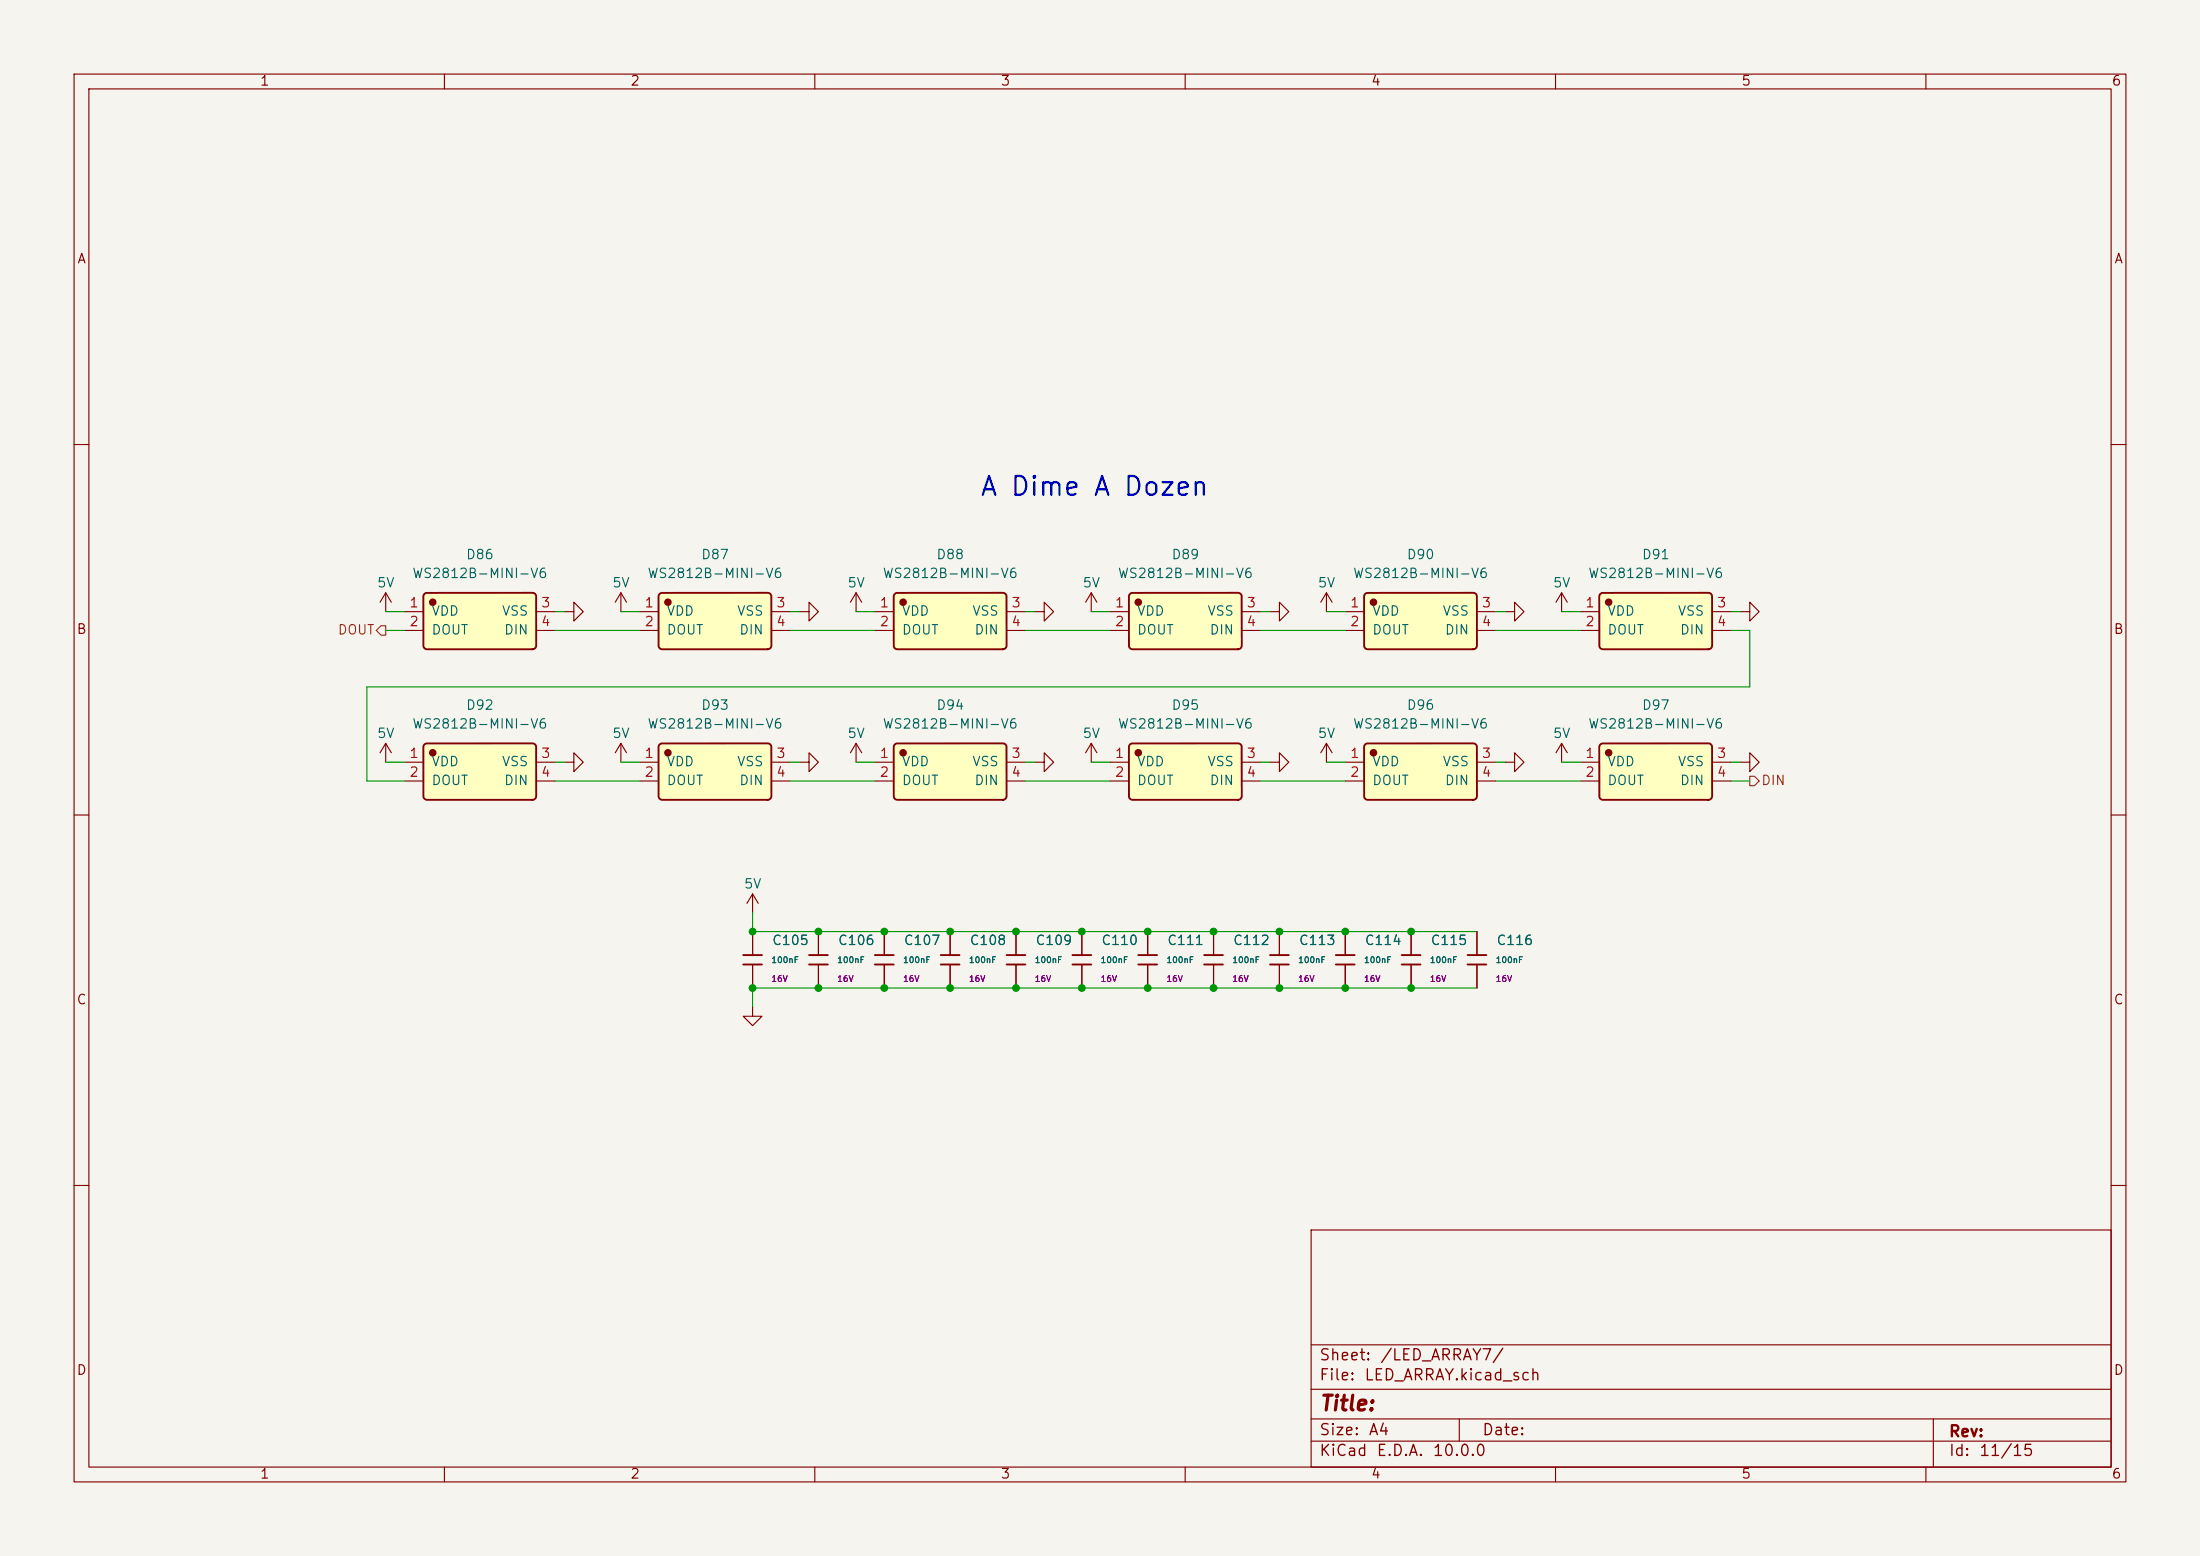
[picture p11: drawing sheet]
<svg xmlns="http://www.w3.org/2000/svg" width="297mm" height="210mm" viewBox="0 0 297 210" stroke-linecap="round" stroke-linejoin="round" font-family="sans-serif">
<path d="M0 0h297v210h-297z" fill="#f5f4ef" stroke="#f5f4ef" stroke-width=".14"/>
<g fill="none" stroke="#840000" stroke-width=".15">
<path d="M10 10h277v190h-277zM12 12h273v186h-273zM60 10v2M110 10v2M160 10v2M210 10v2M260 10v2M10 60h2M285 60h2M10 110h2M285 110h2M10 160h2"/>
<path d="M177 166h108v32h-108zM285 160h2M60 198v2M110 198v2M160 198v2M177 194.5h108M177 191.5h108M177 187.5h108M177 181.5h108M197 191.5v3M210 198v2M260 198v2"/>
<path d="M261 191.5v6.5"/>
</g>
<path d="M57.3 80.2l.3-.2h14.5l.3 .4v6.7a.51 .51 0 0 1-.5 .5h-14.4l-.3-.4-.1-6.7z" fill="#ffffc2"/>
<circle cx="58.4" cy="81.3" r=".38" fill="#840000" stroke="#840000" stroke-width=".25"/>
<path d="M57.3 80.2l.3-.2h14.5l.3 .4v6.7a.51 .51 0 0 1-.5 .5h-14.4l-.3-.4-.1-6.7z" fill="none" stroke="#840000" stroke-width=".25"/>
<path d="M54.6 82.6h2.5M54.6 85.1h2.5M72.4 82.6h2.5M72.4 85.1h2.5M139.7 102.9h1.3v-1.3l1.2 1.3-1.2 1.2v-1.2" fill="none" stroke="#840000" stroke-width=".15"/>
<path d="M120.8 100.5l.3-.2 14.5 .1 .3 .3v6.7a.51 .51 0 0 1-.5 .6l-14.4-.1-.3-.4-.1-6.7z" fill="#ffffc2"/>
<circle cx="121.9" cy="101.6" r=".38" fill="#840000" stroke="#840000" stroke-width=".25"/>
<path d="M120.8 100.5l.3-.2 14.5 .1 .3 .3v6.7a.51 .51 0 0 1-.5 .6l-14.4-.1-.3-.4-.1-6.7z" fill="none" stroke="#840000" stroke-width=".25"/>
<path d="M52.1 100.3l-.8 1.3M52.1 100.3l.7 1.3M52.1 100.3v2.6M118.1 102.9h2.5M118.1 105.4h2.5M135.9 102.9h2.5M135.9 105.4h2.5" fill="none" stroke="#840000" stroke-width=".15"/>
<path d="M57.3 100.5l.3-.2 14.5 .1 .3 .3v6.7a.51 .51 0 0 1-.5 .6l-14.4-.1-.3-.4-.1-6.7z" fill="#ffffc2"/>
<circle cx="58.4" cy="101.6" r=".38" fill="#840000" stroke="#840000" stroke-width=".25"/>
<path d="M57.3 100.5l.3-.2 14.5 .1 .3 .3v6.7a.51 .51 0 0 1-.5 .6l-14.4-.1-.3-.4-.1-6.7zM100.3 128.9h2.6M100.3 130.2h2.6M109.2 128.9h2.6M109.2 130.2h2.6M118.1 128.9h2.5M118.1 130.2h2.5M135.9 128.9h2.5M135.9 130.2h2.5" fill="none" stroke="#840000" stroke-width=".25"/>
<g fill="none" stroke="#840000" stroke-width=".15">
<path d="M76.2 82.6h1.3v-1.3l1.2 1.3-1.2 1.2v-1.2M83.8 80l-.7 1.3M83.8 80l.8 1.3M83.8 80v2.6M107.9 82.6h1.3v-1.3l1.3 1.3-1.3 1.2v-1.2M139.7 82.6h1.3v-1.3l1.2 1.3-1.2 1.2v-1.2M54.6 102.9h2.5M54.6 105.4h2.5M72.4 102.9h2.5M72.4 105.4h2.5M107.9 102.9h1.3v-1.3l1.3 1.3-1.3 1.2v-1.2M115.6 100.3l-.8 1.3"/>
<path d="M115.6 100.3l.7 1.3M115.6 100.3v2.6M234.9 102.9h1.3v-1.3l1.3 1.3-1.3 1.2v-1.2M101.6 135.9v1.3h1.3l-1.3 1.2-1.3-1.2h1.3M101.6 120.7v2.5M101.6 125.7v3.2M101.6 130.2v3.2M101.6 120.7l-.8 1.2M101.6 120.7l.8 1.2M110.5 125.7v3.2M110.5 130.2v3.2M119.4 125.7v3.2"/>
<path d="M119.4 130.2v3.2M137.2 125.7v3.2M137.2 130.2v3.2"/>
</g>
<path d="M216 100.5l.3-.2 14.5 .1 .3 .3v6.7a.51 .51 0 0 1-.5 .6l-14.4-.1-.3-.4v-6.7z" fill="#ffffc2"/>
<circle cx="217.2" cy="101.6" r=".38" fill="#840000" stroke="#840000" stroke-width=".25"/>
<path d="M216 100.5l.3-.2 14.5 .1 .3 .3v6.7a.51 .51 0 0 1-.5 .6l-14.4-.1-.3-.4v-6.7z" fill="none" stroke="#840000" stroke-width=".25"/>
<path d="M83.8 100.3l-.7 1.3M83.8 100.3l.8 1.3M83.8 100.3v2.6M213.4 102.9h2.5M213.4 105.4h2.5M231.1 102.9h2.6M231.1 105.4h2.6" fill="none" stroke="#840000" stroke-width=".15"/>
<path d="M89 100.5l.3-.2 14.5 .1 .3 .3v6.7a.51 .51 0 0 1-.5 .6l-14.4-.1-.3-.4v-6.7z" fill="#ffffc2"/>
<circle cx="90.2" cy="101.6" r=".38" fill="#840000" stroke="#840000" stroke-width=".25"/>
<path d="M89 100.5l.3-.2 14.5 .1 .3 .3v6.7a.51 .51 0 0 1-.5 .6l-14.4-.1-.3-.4v-6.7z" fill="none" stroke="#840000" stroke-width=".25"/>
<g fill="none" stroke="#840000" stroke-width=".15">
<path d="M52.1 80l-.8 1.3M52.1 80l.7 1.3M52.1 80v2.6M171.4 82.6h1.3v-1.3l1.3 1.3-1.3 1.2v-1.2M179.1 80l-.8 1.3M179.1 80l.7 1.3M179.1 80v2.6M234.9 82.6h1.3v-1.3l1.3 1.3-1.3 1.2v-1.2M76.2 102.9h1.3v-1.3l1.2 1.3-1.2 1.2v-1.2M86.4 102.9h2.5M86.4 105.4h2.5M104.1 102.9h2.6"/>
<path d="M104.1 105.4h2.6"/>
</g>
<path d="M184.3 100.5l.3-.2 14.5 .1 .3 .3v6.7a.51 .51 0 0 1-.5 .6l-14.4-.1-.3-.4-.1-6.7z" fill="#ffffc2"/>
<circle cx="185.4" cy="101.6" r=".38" fill="#840000" stroke="#840000" stroke-width=".25"/>
<path d="M184.3 100.5l.3-.2 14.5 .1 .3 .3v6.7a.51 .51 0 0 1-.5 .6l-14.4-.1-.3-.4-.1-6.7zM171.4 128.9h2.6M171.4 130.2h2.6M189.2 128.9h2.6M189.2 130.2h2.6M198.1 128.9h2.6M198.1 130.2h2.6" fill="none" stroke="#840000" stroke-width=".25"/>
<g fill="none" stroke="#840000" stroke-width=".15">
<path d="M203.2 82.6h1.3v-1.3l1.2 1.3-1.2 1.2v-1.2M210.8 80v2.6M210.8 80l-.7 1.3M210.8 80l.8 1.3M147.3 100.3l-.7 1.3M147.3 100.3l.8 1.3M147.3 100.3v2.6M171.4 102.9h1.3v-1.3l1.3 1.3-1.3 1.2v-1.2M179.1 100.3l-.8 1.3M179.1 100.3l.7 1.3M179.1 100.3v2.6M181.6 102.9h2.5"/>
<path d="M181.6 105.4h2.5M199.4 102.9h2.5M199.4 105.4h2.5M203.2 102.9h1.3v-1.3l1.2 1.3-1.2 1.2v-1.2M210.8 100.3l-.7 1.3M210.8 100.3l.8 1.3M210.8 100.3v2.6M172.7 125.7v3.2M172.7 130.2v3.2M190.5 125.7v3.2M190.5 130.2v3.2M199.4 125.7v3.2"/>
<path d="M199.4 130.2v3.2"/>
</g>
<path d="M152.5 100.5l.3-.2 14.5 .1 .3 .3v6.7a.51 .51 0 0 1-.5 .6l-14.4-.1-.3-.4v-6.7z" fill="#ffffc2"/>
<circle cx="153.7" cy="101.6" r=".38" fill="#840000" stroke="#840000" stroke-width=".25"/>
<path d="M152.5 100.5l.3-.2 14.5 .1 .3 .3v6.7a.51 .51 0 0 1-.5 .6l-14.4-.1-.3-.4v-6.7zM127 128.9h2.5M127 130.2h2.5M180.3 128.9h2.6M180.3 130.2h2.6" fill="none" stroke="#840000" stroke-width=".25"/>
<path d="M115.6 80l-.8 1.3M115.6 80l.7 1.3M115.6 80v2.6M149.9 102.9h2.5M149.9 105.4h2.5M167.6 102.9h2.6M167.6 105.4h2.6M128.3 125.7v3.2M128.3 130.2v3.2M181.6 125.7v3.2M181.6 130.2v3.2" fill="none" stroke="#840000" stroke-width=".15"/>
<path d="M120.8 80.2l.3-.2h14.5l.3 .4v6.7a.51 .51 0 0 1-.5 .5h-14.4l-.3-.4-.1-6.7z" fill="#ffffc2"/>
<circle cx="121.9" cy="81.3" r=".38" fill="#840000" stroke="#840000" stroke-width=".25"/>
<path d="M120.8 80.2l.3-.2h14.5l.3 .4v6.7a.51 .51 0 0 1-.5 .5h-14.4l-.3-.4-.1-6.7zM144.8 128.9h2.5M144.8 130.2h2.5M153.7 128.9h2.5M153.7 130.2h2.5M162.6 128.9h2.5M162.6 130.2h2.5" fill="none" stroke="#840000" stroke-width=".25"/>
<path d="M118.1 82.6h2.5M118.1 85.1h2.5M135.9 82.6h2.5M135.9 85.1h2.5M146 125.7v3.2M146 130.2v3.2M154.9 125.7v3.2M154.9 130.2v3.2M163.8 125.7v3.2M163.8 130.2v3.2" fill="none" stroke="#840000" stroke-width=".15"/>
<path d="M89 80.2l.3-.2h14.5l.3 .4v6.7a.51 .51 0 0 1-.5 .5h-14.4l-.3-.4v-6.7z" fill="#ffffc2"/>
<circle cx="90.2" cy="81.3" r=".38" fill="#840000" stroke="#840000" stroke-width=".25"/>
<path d="M89 80.2l.3-.2h14.5l.3 .4v6.7a.51 .51 0 0 1-.5 .5h-14.4l-.3-.4v-6.7z" fill="none" stroke="#840000" stroke-width=".25"/>
<path d="M86.4 82.6h2.5M86.4 85.1h2.5M104.1 82.6h2.6M104.1 85.1h2.6" fill="none" stroke="#840000" stroke-width=".15"/>
<path d="M216 80.2l.3-.2h14.5l.3 .4v6.7a.51 .51 0 0 1-.5 .5h-14.4l-.3-.4v-6.7z" fill="#ffffc2"/>
<circle cx="217.2" cy="81.3" r=".38" fill="#840000" stroke="#840000" stroke-width=".25"/>
<path d="M216 80.2l.3-.2h14.5l.3 .4v6.7a.51 .51 0 0 1-.5 .5h-14.4l-.3-.4v-6.7z" fill="none" stroke="#840000" stroke-width=".25"/>
<path d="M213.4 82.6h2.5M213.4 85.1h2.5M231.1 82.6h2.6M231.1 85.1h2.6" fill="none" stroke="#840000" stroke-width=".15"/>
<path d="M152.5 80.2l.3-.2h14.5l.3 .4v6.7a.51 .51 0 0 1-.5 .5h-14.4l-.3-.4v-6.7z" fill="#ffffc2"/>
<circle cx="153.7" cy="81.3" r=".38" fill="#840000" stroke="#840000" stroke-width=".25"/>
<path d="M152.5 80.2l.3-.2h14.5l.3 .4v6.7a.51 .51 0 0 1-.5 .5h-14.4l-.3-.4v-6.7z" fill="none" stroke="#840000" stroke-width=".25"/>
<path d="M149.9 82.6h2.5M149.9 85.1h2.5M167.6 82.6h2.6M167.6 85.1h2.6" fill="none" stroke="#840000" stroke-width=".15"/>
<path d="M184.3 80.2l.3-.2h14.5l.3 .4v6.7a.51 .51 0 0 1-.5 .5h-14.4l-.3-.4-.1-6.7z" fill="#ffffc2"/>
<circle cx="185.4" cy="81.3" r=".38" fill="#840000" stroke="#840000" stroke-width=".25"/>
<path d="M184.3 80.2l.3-.2h14.5l.3 .4v6.7a.51 .51 0 0 1-.5 .5h-14.4l-.3-.4-.1-6.7z" fill="none" stroke="#840000" stroke-width=".25"/>
<g fill="none" stroke="#840000" stroke-width=".15">
<path d="M147.3 80l-.7 1.3M147.3 80l.8 1.3M147.3 80v2.6M181.6 82.6h2.5M181.6 85.1h2.5M199.4 82.6h2.5M199.4 85.1h2.5M101.6 125.7v3.2M101.6 130.2v3.2M110.5 125.7v3.2M110.5 130.2v3.2M119.4 125.7v3.2"/>
<path d="M119.4 130.2v3.2M128.3 125.7v3.2M128.3 130.2v3.2M137.2 125.7v3.2M137.2 130.2v3.2M146 125.7v3.2M146 130.2v3.2M154.9 125.7v3.2M154.9 130.2v3.2M163.8 125.7v3.2M163.8 130.2v3.2M172.7 125.7v3.2"/>
<path d="M172.7 130.2v3.2M181.6 125.7v3.2M181.6 130.2v3.2M190.5 125.7v3.2M190.5 130.2v3.2M199.4 125.7v3.2M199.4 130.2v3.2"/>
</g>
<path d="M50.8 85.1l.6-.6h.7v1.2h-.7zM236.2 104.8h.7l.6 .6-.6 .6h-.7z" fill="none" stroke="#725600" stroke-width=".15"/>
<g fill="none" stroke="#009600" stroke-width=".15">
<path d="M52.1 82.6h2.5M52.1 85.1h2.5M74.9 82.6h1.3M74.9 85.1h11.5M83.8 82.6h2.6M106.7 82.6h1.2M106.7 85.1h11.4M115.6 82.6h2.5M138.4 82.6h1.3M138.4 85.1h11.5M147.3 82.6h2.6M170.2 82.6h1.2"/>
<path d="M170.2 85.1h11.4M179.1 82.6h2.5M201.9 82.6h1.3M201.9 85.1h11.5M210.8 82.6h2.6M233.7 85.1h2.5v7.6h-186.7v12.7h5.1M233.7 82.6h1.2M52.1 102.9h2.5M74.9 102.9h1.3M74.9 105.4h11.5M83.8 102.9h2.6M106.7 102.9h1.2"/>
<path d="M106.7 105.4h11.4M115.6 102.9h2.5M138.4 102.9h1.3M138.4 105.4h11.5M147.3 102.9h2.6M170.2 102.9h1.2M170.2 105.4h11.4M179.1 102.9h2.5M201.9 102.9h1.3M201.9 105.4h11.5M210.8 102.9h2.6M233.7 102.9h1.2"/>
<path d="M233.7 105.4h2.5M101.6 123.2v2.5h97.8M199.4 133.4h-97.8v2.5"/>
</g>
<g fill="#009600" stroke="#009600" stroke-width=".14">
<circle cx="101.6" cy="133.4" r=".46"/>
<circle cx="146" cy="125.7" r=".46"/>
<circle cx="154.9" cy="125.7" r=".46"/>
<circle cx="163.8" cy="125.7" r=".46"/>
<circle cx="154.9" cy="133.4" r=".46"/>
<circle cx="172.7" cy="133.4" r=".46"/>
<circle cx="163.8" cy="133.4" r=".46"/>
<circle cx="172.7" cy="125.7" r=".46"/>
<circle cx="181.6" cy="125.7" r=".46"/>
<circle cx="181.6" cy="133.4" r=".46"/>
<circle cx="190.5" cy="133.4" r=".46"/>
<circle cx="190.5" cy="125.7" r=".46"/>
<circle cx="110.5" cy="125.7" r=".46"/>
<circle cx="119.4" cy="125.7" r=".46"/>
<circle cx="110.5" cy="133.4" r=".46"/>
<circle cx="128.3" cy="133.4" r=".46"/>
<circle cx="119.4" cy="133.4" r=".46"/>
<circle cx="128.3" cy="125.7" r=".46"/>
<circle cx="146" cy="133.4" r=".46"/>
<circle cx="137.2" cy="133.4" r=".46"/>
<circle cx="101.6" cy="125.7" r=".46"/>
<circle cx="137.2" cy="125.7" r=".46"/>
</g>
<g font-size="2.5" fill="#0000c2">
<text x="132.2" y="67.5">A</text>
<text x="136.2" y="67.5">Dime</text>
<text x="147.4" y="67.5">A</text>
<text x="151.5" y="67.5">Dozen</text>
</g>
<text font-size="2" fill="#840000" x="178" y="190.9">Title:</text>
<g font-size="1.5" fill="#840000">
<text x="178" y="184">Sheet:</text>
<text x="186.2" y="184">/LED_ARRAY7/</text>
<text x="178" y="186.7">File:</text>
<text x="184.1" y="186.7">LED_ARRAY.kicad_sch</text>
<text x="178" y="196.9">KiCad</text>
<text x="178" y="194.1">Size:</text>
<text x="184.7" y="194.1">A4</text>
<text x="185.7" y="196.9">E.D.A.</text>
<text x="193.3" y="196.9">10.0.0</text>
<text x="200" y="194.1">Date:</text>
<text x="263" y="194.3">Rev:</text>
<text x="263" y="196.9">Id:</text>
<text x="267.1" y="196.9">11/15</text>
</g>
<g font-size="1.3" fill="#840000">
<text x="35" y="11.9">1</text>
<text x="85" y="11.9">2</text>
<text x="135" y="11.9">3</text>
<text x="185" y="11.9">4</text>
<text x="235" y="11.9">5</text>
<text x="285" y="11.9">6</text>
<text x="10.3" y="35.9">A</text>
<text x="285.3" y="35.9">A</text>
<text x="10.3" y="85.9">B</text>
<text x="285.3" y="85.9">B</text>
<text x="10.3" y="135.9">C</text>
<text x="285.3" y="135.9">C</text>
<text x="10.3" y="185.9">D</text>
<text x="285.3" y="185.9">D</text>
<text x="35" y="199.9">1</text>
<text x="85" y="199.9">2</text>
<text x="135" y="199.9">3</text>
<text x="185" y="199.9">4</text>
<text x="235" y="199.9">5</text>
<text x="285" y="199.9">6</text>
</g>
<g font-size="1.3" fill="#006464">
<text x="62.8" y="75.8">D86</text>
<text x="94.6" y="75.8">D87</text>
<text x="126.3" y="75.8">D88</text>
<text x="158.1" y="75.8">D89</text>
<text x="189.8" y="75.8">D90</text>
<text x="221.6" y="75.8">D91</text>
<text x="50.8" y="79.6">5V</text>
<text x="55.6" y="78.3">WS2812B-MINI-V6</text>
<text x="58.2" y="83.4">VDD</text>
<text x="67.7" y="83.4">VSS</text>
<text x="82.6" y="79.6">5V</text>
<text x="87.3" y="78.3">WS2812B-MINI-V6</text>
<text x="89.9" y="83.4">VDD</text>
<text x="99.4" y="83.4">VSS</text>
<text x="114.3" y="79.6">5V</text>
<text x="119.1" y="78.3">WS2812B-MINI-V6</text>
<text x="121.7" y="83.4">VDD</text>
<text x="131.2" y="83.4">VSS</text>
<text x="146.1" y="79.6">5V</text>
<text x="150.8" y="78.3">WS2812B-MINI-V6</text>
<text x="153.4" y="83.4">VDD</text>
<text x="162.9" y="83.4">VSS</text>
<text x="177.8" y="79.6">5V</text>
<text x="182.6" y="78.3">WS2812B-MINI-V6</text>
<text x="185.2" y="83.4">VDD</text>
<text x="194.7" y="83.4">VSS</text>
<text x="209.6" y="79.6">5V</text>
<text x="214.3" y="78.3">WS2812B-MINI-V6</text>
<text x="216.9" y="83.4">VDD</text>
<text x="226.4" y="83.4">VSS</text>
<text x="58.2" y="86">DOUT</text>
<text x="68" y="86">DIN</text>
<text x="89.9" y="86">DOUT</text>
<text x="99.7" y="86">DIN</text>
<text x="121.7" y="86">DOUT</text>
<text x="131.5" y="86">DIN</text>
<text x="153.4" y="86">DOUT</text>
<text x="163.2" y="86">DIN</text>
<text x="185.2" y="86">DOUT</text>
<text x="195" y="86">DIN</text>
<text x="216.9" y="86">DOUT</text>
<text x="226.7" y="86">DIN</text>
<text x="50.8" y="99.9">5V</text>
<text x="55.6" y="98.7">WS2812B-MINI-V6</text>
<text x="62.8" y="96.1">D92</text>
<text x="82.6" y="99.9">5V</text>
<text x="87.3" y="98.7">WS2812B-MINI-V6</text>
<text x="94.6" y="96.1">D93</text>
<text x="114.3" y="99.9">5V</text>
<text x="119.1" y="98.7">WS2812B-MINI-V6</text>
<text x="126.3" y="96.1">D94</text>
<text x="146.1" y="99.9">5V</text>
<text x="150.8" y="98.7">WS2812B-MINI-V6</text>
<text x="158.1" y="96.1">D95</text>
<text x="177.8" y="99.9">5V</text>
<text x="182.6" y="98.7">WS2812B-MINI-V6</text>
<text x="189.8" y="96.1">D96</text>
<text x="209.6" y="99.9">5V</text>
<text x="214.3" y="98.7">WS2812B-MINI-V6</text>
<text x="221.6" y="96.1">D97</text>
<text x="58.2" y="103.7">VDD</text>
<text x="58.2" y="106.3">DOUT</text>
<text x="67.7" y="103.7">VSS</text>
<text x="68" y="106.3">DIN</text>
<text x="89.9" y="103.7">VDD</text>
<text x="89.9" y="106.3">DOUT</text>
<text x="99.4" y="103.7">VSS</text>
<text x="99.7" y="106.3">DIN</text>
<text x="121.7" y="103.7">VDD</text>
<text x="121.7" y="106.3">DOUT</text>
<text x="131.2" y="103.7">VSS</text>
<text x="131.5" y="106.3">DIN</text>
<text x="153.4" y="103.7">VDD</text>
<text x="153.4" y="106.3">DOUT</text>
<text x="162.9" y="103.7">VSS</text>
<text x="163.2" y="106.3">DIN</text>
<text x="185.2" y="103.7">VDD</text>
<text x="185.2" y="106.3">DOUT</text>
<text x="194.7" y="103.7">VSS</text>
<text x="195" y="106.3">DIN</text>
<text x="216.9" y="103.7">VDD</text>
<text x="216.9" y="106.3">DOUT</text>
<text x="226.4" y="103.7">VSS</text>
<text x="226.7" y="106.3">DIN</text>
<text x="100.3" y="120.2">5V</text>
<text x="104.1" y="127.9">C105</text>
<text x="113" y="127.9">C106</text>
<text x="121.9" y="127.9">C107</text>
<text x="130.8" y="127.9">C108</text>
<text x="139.7" y="127.9">C109</text>
<text x="148.6" y="127.9">C110</text>
<text x="157.5" y="127.9">C111</text>
<text x="166.4" y="127.9">C112</text>
<text x="175.3" y="127.9">C113</text>
<text x="184.2" y="127.9">C114</text>
<text x="193" y="127.9">C115</text>
<text x="201.9" y="127.9">C116</text>
</g>
<g font-size="1.3" fill="#a90000">
<text x="55.2" y="82.3">1</text>
<text x="73" y="82.3">3</text>
<text x="86.9" y="82.3">1</text>
<text x="104.7" y="82.3">3</text>
<text x="118.7" y="82.3">1</text>
<text x="136.5" y="82.3">3</text>
<text x="150.4" y="82.3">1</text>
<text x="168.2" y="82.3">3</text>
<text x="182.2" y="82.3">1</text>
<text x="200" y="82.3">3</text>
<text x="213.9" y="82.3">1</text>
<text x="231.7" y="82.3">3</text>
<text x="55.2" y="84.8">2</text>
<text x="73" y="84.8">4</text>
<text x="86.9" y="84.8">2</text>
<text x="104.7" y="84.8">4</text>
<text x="118.7" y="84.8">2</text>
<text x="136.5" y="84.8">4</text>
<text x="150.4" y="84.8">2</text>
<text x="168.2" y="84.8">4</text>
<text x="182.2" y="84.8">2</text>
<text x="200" y="84.8">4</text>
<text x="213.9" y="84.8">2</text>
<text x="231.7" y="84.8">4</text>
<text x="55.2" y="102.6">1</text>
<text x="55.2" y="105.2">2</text>
<text x="73" y="102.6">3</text>
<text x="73" y="105.2">4</text>
<text x="86.9" y="102.6">1</text>
<text x="86.9" y="105.2">2</text>
<text x="104.7" y="102.6">3</text>
<text x="104.7" y="105.2">4</text>
<text x="118.7" y="102.6">1</text>
<text x="118.7" y="105.2">2</text>
<text x="136.5" y="102.6">3</text>
<text x="136.5" y="105.2">4</text>
<text x="150.4" y="102.6">1</text>
<text x="150.4" y="105.2">2</text>
<text x="168.2" y="102.6">3</text>
<text x="168.2" y="105.2">4</text>
<text x="182.2" y="102.6">1</text>
<text x="182.2" y="105.2">2</text>
<text x="200" y="102.6">3</text>
<text x="200" y="105.2">4</text>
<text x="213.9" y="102.6">1</text>
<text x="213.9" y="105.2">2</text>
<text x="231.7" y="102.6">3</text>
<text x="231.7" y="105.2">4</text>
</g>
<g font-size="1.3" fill="#725600">
<text x="45.5" y="86">DOUT</text>
<text x="237.7" y="106.3">DIN</text>
</g>
<g font-size=".8" fill="#006464">
<text x="104.1" y="130.2">100nF</text>
<text x="113" y="130.2">100nF</text>
<text x="121.8" y="130.2">100nF</text>
<text x="130.7" y="130.2">100nF</text>
<text x="139.6" y="130.2">100nF</text>
<text x="148.5" y="130.2">100nF</text>
<text x="157.4" y="130.2">100nF</text>
<text x="166.3" y="130.2">100nF</text>
<text x="175.2" y="130.2">100nF</text>
<text x="184.1" y="130.2">100nF</text>
<text x="193" y="130.2">100nF</text>
<text x="201.9" y="130.2">100nF</text>
</g>
<g font-size=".8" fill="#840084">
<text x="104.1" y="132.7">16V</text>
<text x="113" y="132.7">16V</text>
<text x="121.8" y="132.7">16V</text>
<text x="130.7" y="132.7">16V</text>
<text x="139.6" y="132.7">16V</text>
<text x="148.5" y="132.7">16V</text>
<text x="157.4" y="132.7">16V</text>
<text x="166.3" y="132.7">16V</text>
<text x="175.2" y="132.7">16V</text>
<text x="184.1" y="132.7">16V</text>
<text x="193" y="132.7">16V</text>
<text x="201.9" y="132.7">16V</text>
</g>
</svg>
